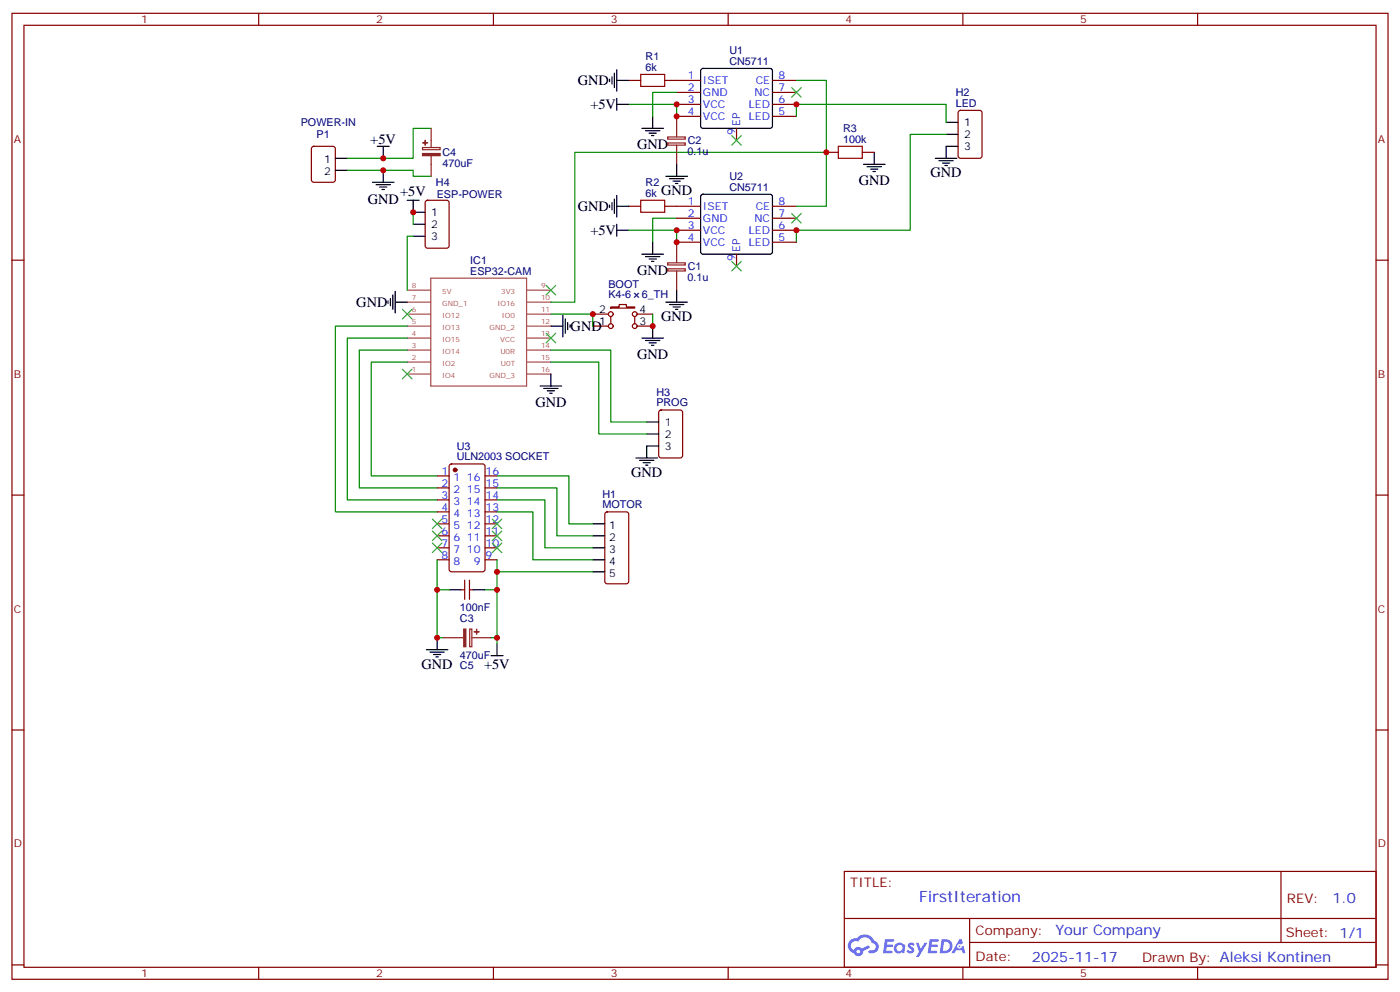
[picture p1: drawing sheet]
<svg xmlns="http://www.w3.org/2000/svg" width="412mm" height="292mm" viewBox="0 0 412 292" stroke-linecap="round" stroke-linejoin="round" font-family="sans-serif">
<g fill="none" stroke="#870000" stroke-width=".35">
<path d="M3.5 3.9h405.4v284.4h-405.4zM7.1 7.4h398.2v277.3h-398.2zM76.2 3.9v3.5M145.3 3.9v3.5M214.5 3.9v3.5M283.6 3.9v3.5M352.8 3.9v3.5M3.5 76.6h3.6M405.3 76.6h3.6M3.5 145.7h3.6M405.3 145.7h3.6M3.5 214.9h3.6"/>
<path d="M405.3 214.9h3.6M248.7 256.5h156.6v28.2h-156.6zM377.3 256.5v20.9M248.7 270.4h156.5M285.6 277.4h119.6M285.6 270.4v14.1M3.5 284h3.6M76.2 284.7v3.6M145.3 284.7v3.6M214.5 284.7v3.6M283.6 284.7v3.6M352.8 284.7v3.6"/>
<path d="M405.3 284h3.6"/>
</g>
<g fill="#5487ff">
<path d="M267.7 277.7a1.22 1.22 0 0 1 1.7 .2l-.4 .6a.47 .47 0 0 0-.3-.4 .47 .47 0 0 0-.5 .2l.1 .2a1.14 1.14 0 0 1 .8 1.8 1.14 1.14 0 0 1-1.9 0l-.2-.2 .5-.6 .7 .5a.29 .29 0 0 0 .3-.3 .29 .29 0 0 0-.2-.3 1.04 1.04 0 0 1-.6-1.7z"/>
<path d="M260.7 276.4h2.4l.3 .2-.2 .5-1.8 .1-.1 .8h1.5l.3 .4-.3 .4h-1.6l-.2 1.1h1.7l.2 .3-.2 .3-2.6 .1z"/>
<path d="M273.8 276.4h2.4l.3 .2-.1 .5-1.8 .1-.2 .8h1.6l.3 .4-.4 .4h-1.6l-.1 1.1h1.7l.2 .3-.2 .3-2.6 .1z"/>
<path d="M282.6 276.4h.7l.3 1.3-.6 .3a.69 .69 0 0 0-1 .3 .69 .69 0 0 0 .4 .9 .69 .69 0 0 0 .9-.6l.5-.2 .6 2.2h-.8l-.2-.9h-1.8l-.5 .9h-.8z"/>
<path d="M269.8 277.5h.8l.6 1.8 1.1-1.8h.9l-2.6 4.2h-.8l.9-1.5z"/>
<path d="M277.4 276.4l-.6 4.2h1.3a2.11 2.11 0 0 0 2.5-2.1 2.11 2.11 0 0 0-2.5-2.1zM278.1 277.2a1.39 1.39 0 0 1 1.7 1.4 1.39 1.39 0 0 1-1.8 1.3h-.3z"/>
<path d="M263.7 278.1a1.54 1.54 0 0 0-.1 2.1 1.54 1.54 0 0 0 2.2 .1l.6 .3 .3-2.3-.2-.3h-.4a1.49 1.49 0 0 0-2.4 .1zM264 279.1a.94 .94 0 0 1 1.8 0 .94 .94 0 0 1-1.8 0z"/>
<path d="M250.4 276.8a2.18 2.18 0 0 0 1.1 3.7 1.44 1.44 0 0 0 1.6 .9 1.44 1.44 0 0 0 1.2-1.4l2-1-.5-.8-1.9 1a1.47 1.47 0 0 0-2.4 .4 1.39 1.39 0 0 1-.7-1.9 1.39 1.39 0 0 1 2-.5 2.12 2.12 0 0 1 2.2-1.3 2.12 2.12 0 0 1 1.9 1.7 1.14 1.14 0 0 1 1.1 1.4 1.14 1.14 0 0 1-1.7 .7 .43 .43 0 0 0-.5 .4 .43 .43 0 0 0 .4 .5 1.98 1.98 0 0 0 2.5-1.2 1.98 1.98 0 0 0-1.2-2.6 3.1 3.1 0 0 0-5.3-.6l-.9 .1zM252.3 280.1a.55 .55 0 0 1 1.1 0 .55 .55 0 0 1-1.1 0z"/>
<circle cx="282.6" cy="278.5" r=".26"/>
</g>
<g fill="none" stroke="#a64a4a" stroke-width=".35">
<path d="M119.9 99.5h7M119.9 96h7M119.9 92.5h7M119.9 88.9h7M119.9 85.4h7M126.9 81.9h28.2v31.7h-28.2zM155.3 99.5h7M155.3 96h7M155.3 92.5h7M155.3 88.9h7M155.3 85.4h7M119.9 110.1h7"/>
<path d="M119.9 106.6h7M119.9 103h7M155.3 110.1h7M155.3 106.6h7M155.3 103h7"/>
</g>
<g fill="none" stroke="#870000" stroke-width=".35">
<path d="M185.2 23.7h3.5M195.8 23.7h10.6M199.3 27.2h7.1M199.3 30.7h7.1M199.3 34.3h7.1M217 37.8v3.5M227.5 23.7h7.1M227.5 27.2h7.1M227.5 30.7h7.1M227.5 34.3h7.1M282.5 32.7l.4-.2h5.7l.6 .4 .1 13-.5 .6-5.9 .1-.6-.5-.1-12.9zM92 43.3l.4-.2h5.7l.6 .4 .1 9.5-.5 .6-5.9 .1-.6-.5-.1-9.4z"/>
<path d="M125.5 59.2l.4-.3h5.7l.6 .5 .1 13-.5 .6-5.9 .1-.6-.5-.1-12.9zM243.4 44.8h3.5M254 44.8h3.5M185.2 60.7h3.5M195.8 60.7h10.6M199.3 64.2h7.1M199.3 67.8h7.1M199.3 71.3h7.1M217 74.8v3.6M227.5 60.7h7.1M227.5 64.2h7.1M227.5 67.8h7.1"/>
<path d="M227.5 71.3h7.1M174.6 96h4.6M174.6 92.5h4.6M179.9 90.3h2.5v-.7h2.1v.7h2.5v.4h-7.1zM179.9 93.2v2.1M187 93.2v2.1M187.7 96h4.6M187.7 92.5h4.6M132.5 136.8l.5-.2h9.2l.6 .4 .1 30.6-.5 .7h-9.4l-.7-.5v-30.5zM194.3 120.9l.4-.2h5.7l.6 .4 .1 13-.5 .6-5.9 .1-.6-.5-.1-12.9zM128.8 140.1h3.5M128.8 143.6h3.5"/>
<path d="M128.8 147.1h3.5M128.8 150.7h3.5M128.8 154.2h3.5M128.8 157.7h3.5M142.9 140.1h3.5M142.9 143.6h3.5M142.9 147.1h3.5M142.9 150.7h3.5M142.9 154.2h3.5M142.9 157.7h3.5M178.4 150.9l.5-.2h5.6l.7 .4v20l-.5 .7h-5.8l-.7-.4v-20zM128.8 161.3h3.5"/>
<path d="M128.8 164.8h3.5M135.8 173.6h1.1M136.9 170.8v5.6M138.3 170.8v5.6M138.3 173.6h1M142.9 161.3h3.5M142.9 164.8h3.5"/>
<circle cx="179.9" cy="92.5" r=".71"/>
<circle cx="179.9" cy="96" r=".71"/>
<circle cx="187" cy="96" r=".71"/>
<circle cx="187" cy="92.5" r=".71"/>
</g>
<circle cx="134.1" cy="138.3" r=".53" fill="#870000" stroke="#870000" stroke-width=".35"/>
<g fill="none" stroke="#000" stroke-width=".35">
<path d="M179.6 23.3v.7M180.3 22.6v2.1M181 21.6v4.2M181.7 30.7h3.5M181.7 20.5v6.3M181.7 29v3.5M181.7 23.7h3.5M189.1 37.8h6.3M190.1 38.5h4.3M191.2 39.2h2.1M191.9 39.9h.7M192.3 34.3v3.5"/>
<path d="M206.6 20.4l.5-.3h19.7l.5 .3 .2 .4v16.3l-.2 .5-.5 .2h-19.7l-.5-.3-.2-.4v-16.3zM278.7 36h3.5M278.7 39.5h3.5M98.8 46.6h3.5M98.8 50.1h3.5M109.7 53.7h6.4M110.8 54.4h4.2M111.1 43.1h3.6M111.8 55.1h2.1M112.5 55.8h.7M112.9 43.1v3.5M112.9 50.1v3.6"/>
<path d="M119.9 58.9h3.6M121.7 58.9v3.6h3.5M180.3 59.7v2.1M181 58.6v4.2M181.7 57.5v6.4M196.1 51.9h6.4M197.2 52.6h4.2M198.3 53.3h2.1M199 54h.7M199.3 48.4v3.5M206.6 57.4l.5-.2h19.7l.5 .2 .2 .5v16.2l-.2 .5-.5 .2h-19.7l-.5-.2-.2-.5v-16.2zM254.4 48.4h6.3"/>
<path d="M255.4 49.1h4.2M256.5 49.8h2.1M257.2 50.5h.7M257.5 44.8v3.6M275.5 46.6h6.4M276.6 47.3h4.2M277.6 48h2.2M278.3 48.7h.7M282.2 43.1h-3.5v3.5M121.7 69.5h3.5M121.7 66h3.5M179.6 60.4v.7"/>
<path d="M181.7 66v3.5M181.7 67.8h3.5M181.7 60.7h3.5M189.1 74.8h6.3M190.1 75.5h4.3M191.2 76.2h2.1M191.9 76.9h.7M192.3 71.3v3.5M114.3 88.6v.7M115 87.9v2.1M115.7 86.8v4.3M116.4 88.9h3.5"/>
<path d="M116.4 85.8v6.3M162.3 96h3.5M165.8 92.8v6.4M166.5 93.9v4.2M167.2 94.9v2.1M167.9 95.6v.7M189.1 99.5h6.3M192.3 96v3.5M196.1 88.9h6.4M197.2 89.6h4.2M198.3 90.3h2.1M199 91.1h.7"/>
<path d="M199.3 85.4v3.5M159.1 113.6h6.4M160.2 114.3h4.2M161.2 115h2.1M161.9 115.7h.7M162.3 110.1v3.5M190.1 100.2h4.3M191.2 100.9h2.1M191.9 101.6h.7M187.3 134.8h6.4M188.4 135.5h4.2M189.4 136.2h2.2"/>
<path d="M190.1 136.9h.8M190.5 124.2h3.5M190.5 127.7h3.5M194 131.3h-3.5v3.5M174.6 154.2h3.6M174.6 157.7h3.6M132.3 173.6h3.5M139.3 173.6h3.6M174.6 161.3h3.6M174.6 164.8h3.6M174.6 168.3h3.6M125.6 191.2h6.3"/>
<path d="M126.6 191.9h4.3M127.7 192.7h2.1M128.4 193.4h.7M128.8 187.7v3.5M144.6 193h3.6M146.4 189.5v3.5"/>
</g>
<g fill="none" stroke="#008700" stroke-width=".35">
<path d="M127 37.8h-5.3v8.8h-19.4M185.2 30.7h14.1v3.6M199.3 27.2h-7v7.1M234.6 34.3v-3.6h44.1v5.3M234.6 23.7h8.8v37h-8.8M278.7 39.5h-10.6v28.3h-33.5v3.5M102.3 50.1h19.4v1.8h5.3M243.4 44.8h-74.1v44.1h-7M121.7 69.5h-1.8v15.9M121.7 62.5v3.5M185.2 67.8h14.1v3.5M199.3 64.2h-7v7.1"/>
<path d="M119.9 96h-21.1v54.7h30M119.9 99.5h-17.6v47.6h26.5M162.3 92.5h12.3v3.5M192.3 92.5v3.5M119.9 103h-14.1v40.6h23M119.9 106.6h-10.5v33.5h19.4M162.3 103h17.6v21.2h10.6M162.3 106.6h14.1v21.1h14.1M146.4 140.1h21.2v14.1h7M146.4 143.6h17.6v14.1h10.6M146.4 147.1h14.1v14.2h14.1M146.4 150.7h10.6v14.1h17.6"/>
<path d="M128.8 164.8v22.9h1.7M128.8 173.6h3.5M142.9 173.6h3.5M146.4 164.8v24.7M146.4 168.3h28.2M144.6 187.7h1.8"/>
</g>
<g fill="none" stroke="#8c2424" stroke-width=".35">
<path d="M127 37.8v5.6M199.3 34.3v6M124.5 43.4h5.1v.7h-5.1zM127 45.9v6M196.7 40.3h5.2v.7h-5.2zM196.7 42.1h5.2v.6h-5.2zM199.3 42.7v5.7M196.7 77.4h5.2v.6h-5.2zM196.7 79.1h5.2v.7h-5.2zM199.3 71.3v6M199.3 79.8v5.6M130.5 187.7h6"/>
<path d="M138.4 185.2h.6v5.2h-.6zM139 187.7h5.6"/>
</g>
<g fill="#8c2424" stroke="#8c2424" stroke-width=".35">
<path d="M136.6 185.2h.6v5.2h-.6z"/>
<path d="M140.4 185.2v1.5z"/>
<path d="M139.7 185.9l1.4 .1z"/>
<path d="M124.5 45.2h5.1v.6h-5.1z"/>
<path d="M124.5 42l1.4 .1z"/>
<path d="M125.2 41.3l.1 1.4z"/>
</g>
<path d="M188.7 21.9h7.1v3.5h-7.1zM188.7 58.9h7.1v3.6h-7.1zM246.9 43.1h7.1v3.5h-7.1z" fill="none" stroke="#a10000" stroke-width=".35"/>
<g fill="none" stroke="#3c3" stroke-width=".35">
<path d="M215.5 39.9l2.9 2.8M218.4 39.9l-2.9 2.8M233.2 25.8l2.8 2.8M236 25.8l-2.8 2.8M215.5 76.9l2.9 2.9M218.4 76.9l-2.9 2.9M233.2 62.8l2.8 2.9M236 62.8l-2.8 2.9M118.5 91.1l2.9 2.8M121.4 91.1l-2.9 2.8M160.9 98.1l2.8 2.8M160.9 84l2.8 2.8"/>
<path d="M163.7 98.1l-2.8 2.8M163.7 84l-2.8 2.8M118.5 108.7l2.9 2.8M121.4 108.7l-2.9 2.8M127.4 152.8l2.8 2.8M127.4 156.3l2.8 2.8M127.4 159.8l2.8 2.9M130.2 152.8l-2.8 2.8M130.2 156.3l-2.8 2.8M130.2 159.8l-2.8 2.9M145 159.8l2.8 2.9M145 156.3l2.8 2.8"/>
<path d="M145 152.8l2.8 2.8M147.8 159.8l-2.8 2.9M147.8 156.3l-2.8 2.8M147.8 152.8l-2.8 2.8"/>
</g>
<g fill="#c00">
<circle cx="146.4" cy="173.6" r=".88"/>
<circle cx="128.8" cy="173.6" r=".88"/>
<circle cx="192.3" cy="96" r=".88"/>
<circle cx="174.6" cy="92.5" r=".88"/>
<circle cx="146.4" cy="187.7" r=".88"/>
<circle cx="128.8" cy="187.7" r=".88"/>
<circle cx="121.7" cy="62.5" r=".88"/>
<circle cx="199.3" cy="30.7" r=".88"/>
<circle cx="234.6" cy="67.8" r=".88"/>
<circle cx="234.6" cy="30.7" r=".88"/>
<circle cx="243.4" cy="44.8" r=".88"/>
<circle cx="146.4" cy="168.3" r=".88"/>
<circle cx="199.3" cy="34.3" r=".88"/>
<circle cx="199.3" cy="71.3" r=".88"/>
<circle cx="199.3" cy="67.8" r=".88"/>
<circle cx="112.9" cy="46.6" r=".88"/>
<circle cx="112.9" cy="50.1" r=".88"/>
</g>
<text font-size="4.6" fill="#00f" x="270.8" y="265.5">FirstIteration</text>
<g font-size="4.2">
<text x="170.2" y="25.1">GND</text>
<text x="173.9" y="32.1">+5V</text>
<text x="109.1" y="42.3">+5V</text>
<text x="187.7" y="43.9">GND</text>
<text x="274.1" y="52.2">GND</text>
<text x="117.9" y="57.8">+5V</text>
<text x="194.7" y="57.5">GND</text>
<text x="252.9" y="54.5">GND</text>
<text x="108.3" y="60.1">GND</text>
<text x="170.2" y="62.1">GND</text>
<text x="173.9" y="69.2">+5V</text>
<text x="187.7" y="80.9">GND</text>
<text x="105" y="90.4">GND</text>
<text x="194.7" y="94.6">GND</text>
<text x="168.1" y="97.5">GND</text>
<text x="187.7" y="105.6">GND</text>
<text x="157.7" y="119.7">GND</text>
<text x="185.9" y="140.4">GND</text>
<text x="124.2" y="196.9">GND</text>
<text x="142.6" y="196.9">+5V</text>
</g>
<g font-size="4.2" fill="#00f">
<text x="392.5" y="265.8">1.0</text>
<text x="310.9" y="275.3">Your Company</text>
<text x="304" y="283.1">2025-11-17</text>
</g>
<g font-size="3.9" fill="#800">
<text x="250.5" y="261.1">TITLE:</text>
<text x="379.1" y="265.8">REV:</text>
<text x="287.4" y="275.3">Company:</text>
<text x="378.7" y="275.9">Sheet: 1/1</text>
<text x="287.4" y="283">Date:</text>
<text x="336.4" y="283.1">Drawn By: Aleksi Kontinen</text>
</g>
<g font-size="3.2" fill="#800">
<text x="41.6" y="6.9">1</text>
<text x="110.8" y="6.9">2</text>
<text x="179.9" y="6.9">3</text>
<text x="249.1" y="6.9">4</text>
<text x="318.2" y="6.9">5</text>
<text x="4.1" y="42">A</text>
<text x="405.9" y="42">A</text>
<text x="4.1" y="111.2">B</text>
<text x="405.9" y="111.2">B</text>
<text x="4.1" y="180.3">C</text>
<text x="405.9" y="180.3">C</text>
<text x="4.1" y="249.4">D</text>
<text x="405.9" y="249.4">D</text>
<text x="41.6" y="287.7">1</text>
<text x="110.8" y="287.7">2</text>
<text x="179.9" y="287.7">3</text>
<text x="249.1" y="287.7">4</text>
<text x="318.2" y="287.7">5</text>
</g>
<g font-size="3.2" fill="#000080">
<text x="190.2" y="17.8">R1</text>
<text x="214.9" y="16">U1</text>
<text x="190.2" y="20.8">6k</text>
<text x="214.9" y="19">CN5711</text>
<text x="281.5" y="28.4">H2</text>
<text x="281.5" y="31.4">LED</text>
<text x="88.6" y="37.2">POWER-IN</text>
<text x="93.2" y="40.7">P1</text>
<text x="248.4" y="38.8">R3</text>
<text x="130.4" y="46">C4</text>
<text x="202.6" y="45.6">0.1u</text>
<text x="202.6" y="42.4">C2</text>
<text x="248.4" y="42">100k</text>
<text x="130.4" y="49.1">470uF</text>
<text x="214.9" y="53">U2</text>
<text x="128.4" y="54.8">H4</text>
<text x="128.7" y="58.3">ESP-POWER</text>
<text x="190.2" y="57.9">6k</text>
<text x="190.2" y="54.8">R2</text>
<text x="214.9" y="56.1">CN5711</text>
<text x="138.5" y="77.6">IC1</text>
<text x="138.5" y="80.8">ESP32-CAM</text>
<text x="202.6" y="82.7">0.1u</text>
<text x="202.6" y="79.5">C1</text>
<text x="179.2" y="87.8">K4-6</text>
<text x="179.2" y="84.8">BOOT</text>
<text x="189.1" y="87.8">6_TH</text>
<text x="193.3" y="116.6">H3</text>
<text x="193.3" y="119.6">PROG</text>
<text x="134.5" y="135.4">ULN2003 SOCKET</text>
<text x="134.5" y="132.4">U3</text>
<text x="177.5" y="149.6">MOTOR</text>
<text x="177.5" y="146.5">H1</text>
<text x="135.5" y="180">100nF</text>
<text x="135.5" y="183.1">C3</text>
<text x="135.5" y="193.9">470uF</text>
<text x="135.5" y="197.1">C5</text>
</g>
<g font-size="3.2" fill="#00f">
<text x="202.6" y="23.3">1</text>
<text x="229.3" y="23.3">8</text>
<text x="202.6" y="26.8">2</text>
<text x="207.1" y="24.7">ISET</text>
<text x="207.1" y="28.3">GND</text>
<text x="222.2" y="28.3">NC</text>
<text x="222.6" y="24.7">CE</text>
<text x="229.3" y="26.8">7</text>
<text x="202.6" y="30.4">3</text>
<text x="202.6" y="33.9">4</text>
<text x="207.1" y="31.8">VCC</text>
<text x="207.1" y="35.3">VCC</text>
<text x="220.6" y="35.3">LED</text>
<text x="220.6" y="31.8">LED</text>
<text x="229.3" y="33.9">5</text>
<text x="229.3" y="30.4">6</text>
<text x="216.6" y="39.8" transform="rotate(-90 216.6 39.8)">9</text>
<text x="218" y="37.1" transform="rotate(-90 218 37.1)">EP</text>
<text x="202.6" y="60.4">1</text>
<text x="202.6" y="63.9">2</text>
<text x="207.1" y="61.8">ISET</text>
<text x="207.1" y="65.3">GND</text>
<text x="222.2" y="65.3">NC</text>
<text x="222.6" y="61.8">CE</text>
<text x="229.3" y="63.9">7</text>
<text x="229.3" y="60.4">8</text>
<text x="202.6" y="67.4">3</text>
<text x="202.6" y="70.9">4</text>
<text x="207.1" y="68.8">VCC</text>
<text x="220.6" y="68.8">LED</text>
<text x="229.3" y="70.9">5</text>
<text x="229.3" y="67.4">6</text>
<text x="207.1" y="72.4">VCC</text>
<text x="216.6" y="76.8" transform="rotate(-90 216.6 76.8)">9</text>
<text x="218" y="74.1" transform="rotate(-90 218 74.1)">EP</text>
<text x="220.6" y="72.4">LED</text>
<text x="130.1" y="139.7">1</text>
<text x="130.1" y="143.3">2</text>
<text x="133.6" y="141.5">1</text>
<text x="137.5" y="141.5">16</text>
<text x="143.1" y="143.3">15</text>
<text x="143.1" y="139.7">16</text>
<text x="130.1" y="146.8">3</text>
<text x="133.6" y="145">2</text>
<text x="133.6" y="148.6">3</text>
<text x="137.5" y="148.6">14</text>
<text x="137.5" y="145">15</text>
<text x="143.1" y="146.8">14</text>
<text x="130.1" y="150.3">4</text>
<text x="130.1" y="153.8">5</text>
<text x="133.6" y="152.1">4</text>
<text x="133.6" y="155.6">5</text>
<text x="137.5" y="155.6">12</text>
<text x="137.5" y="152.1">13</text>
<text x="143.1" y="153.8">12</text>
<text x="143.1" y="150.3">13</text>
<text x="130.1" y="157.4">6</text>
<text x="130.1" y="160.9">7</text>
<text x="133.6" y="159.1">6</text>
<text x="137.5" y="159.1">11</text>
<text x="143.1" y="160.9">10</text>
<text x="143.1" y="157.4">11</text>
<text x="130.1" y="164.4">8</text>
<text x="133.6" y="162.7">7</text>
<text x="133.6" y="166.2">8</text>
<text x="137.5" y="162.7">10</text>
<text x="139.6" y="166.2">9</text>
<text x="143.1" y="164.4">9</text>
</g>
<g font-size="3.2">
<text x="284" y="37.1">1</text>
<text x="284" y="40.6">2</text>
<text x="284" y="44.1">3</text>
<text x="95.5" y="48">1</text>
<text x="95.5" y="51.5">2</text>
<text x="127" y="63.5">1</text>
<text x="127" y="70.6">3</text>
<text x="127" y="67.1">2</text>
<text x="176.5" y="95.6">1</text>
<text x="176.5" y="92.1">2</text>
<text x="188.4" y="95.6">3</text>
<text x="188.4" y="92.1">4</text>
<text x="195.8" y="125.3">1</text>
<text x="195.8" y="128.8">2</text>
<text x="195.8" y="132.3">3</text>
<text x="179.5" y="155.6">1</text>
<text x="179.5" y="159.1">2</text>
<text x="179.5" y="162.7">3</text>
<text x="179.5" y="166.2">4</text>
<text x="179.5" y="169.7">5</text>
</g>
<g font-size="2.1" fill="#a54b4b">
<text x="121.3" y="88.2">7</text>
<text x="121.3" y="84.7">8</text>
<text x="130.2" y="90">GND_1</text>
<text x="130.2" y="86.4">5V</text>
<text x="146.5" y="90">IO16</text>
<text x="147.6" y="86.4">3V3</text>
<text x="159.4" y="84.7">9</text>
<text x="159.4" y="88.2">10</text>
<text x="121.3" y="95.3">5</text>
<text x="121.3" y="91.8">6</text>
<text x="130.2" y="93.5">IO12</text>
<text x="147.9" y="93.5">IO0</text>
<text x="159.4" y="91.8">11</text>
<text x="159.4" y="95.3">12</text>
<text x="121.3" y="98.8">4</text>
<text x="130.2" y="100.6">IO15</text>
<text x="130.2" y="97">IO13</text>
<text x="144.2" y="97">GND_2</text>
<text x="147.4" y="100.6">VCC</text>
<text x="159.4" y="98.8">13</text>
<text x="121.3" y="105.9">2</text>
<text x="121.3" y="102.4">3</text>
<text x="130.2" y="107.6">IO2</text>
<text x="130.2" y="104.1">IO14</text>
<text x="147.4" y="104.1">U0R</text>
<text x="147.6" y="107.6">U0T</text>
<text x="159.4" y="102.4">14</text>
<text x="159.4" y="105.9">15</text>
<text x="121.3" y="109.4">1</text>
<text x="130.2" y="111.1">IO4</text>
<text x="144.2" y="111.1">GND_3</text>
<text x="159.4" y="109.4">16</text>
</g>
</svg>
